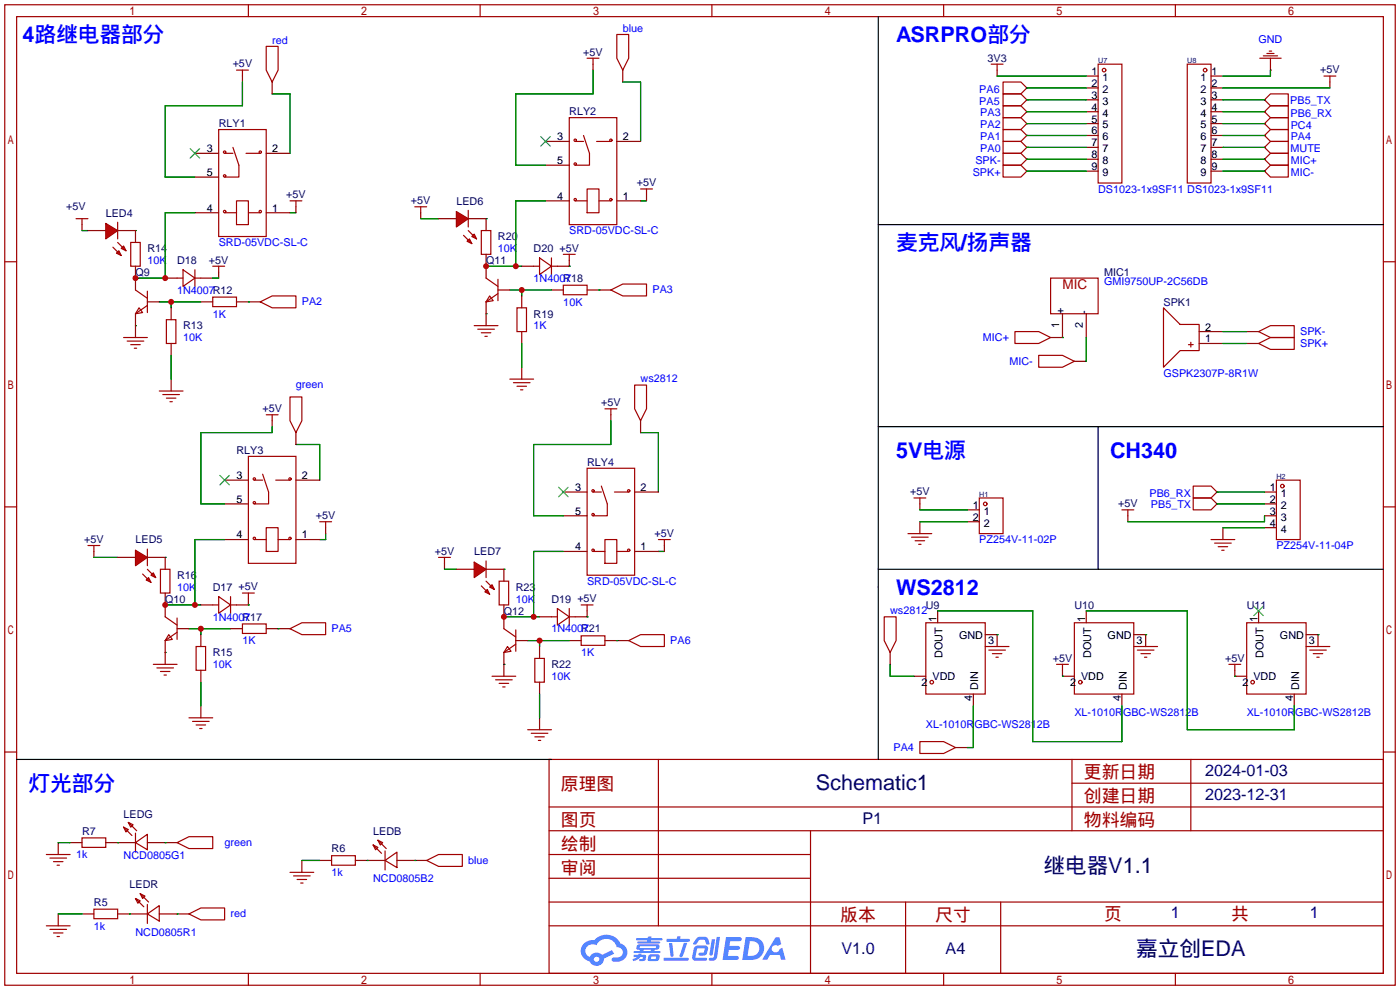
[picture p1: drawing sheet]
<svg xmlns="http://www.w3.org/2000/svg" width="299mm" height="212mm" viewBox="0 0 299 212" stroke-linecap="round" stroke-linejoin="round" font-family="sans-serif">
<g fill="none" stroke="#a10000" stroke-width=".25">
<path d="M1 1h297.2v209.6h-297.2zM3.6 3.6h292.1v204.4h-292.1zM53.1 1v2.6M102.6 1v2.6M152.1 1v2.6M201.7 1v2.6M251.2 1v2.6M1 55.9h2.6M295.7 55.9h2.5M1 108.3h2.6M295.7 108.3h2.5M1 160.7h2.6"/>
<path d="M117.3 162.3h178.4v45.7h-178.4zM117.3 177.5h178.4M117.3 172.5h178.4M140.7 162.3v35.6M173.2 177.5v30.5M229.1 162.3v15.2M229.1 167.4h66.6M254.5 162.3v15.2M295.7 160.7h2.5M117.3 182.6h55.9M117.3 197.9h178.4M117.3 192.8h178.4"/>
<path d="M117.3 187.7h55.9M193.5 192.8v15.2M213.9 192.8v15.2M53.1 208v2.6M102.6 208v2.6M152.1 208v2.6M201.7 208v2.6M251.2 208v2.6"/>
</g>
<g fill="#5487ff">
<path d="M155.2 200.3h2.6a.48 .48 0 0 1 .7 .4 .48 .48 0 0 1-.6 .4h-1.8l-.2 1.1h1.9a.43 .43 0 0 1 .4 .4 .43 .43 0 0 1-.5 .4h-1.9l-.2 1.3h1.7a.45 .45 0 0 1 .5 .2 .45 .45 0 0 1-.1 .6h-3.3z"/>
<path d="M165.7 200.3h.9l.4 1.5-.8 .3a.84 .84 0 0 0-1.2 .3 .84 .84 0 0 0 .4 1.1 .84 .84 0 0 0 1.1-.4l.1-.2 .6-.3 .7 2.5h-1l-.2-1h-2.1l-.6 1h-1.1z"/>
<path d="M152.1 200.8h.7l-.5 3.1a.36 .36 0 0 1-.3 .3 .36 .36 0 0 1-.4-.3z"/>
<path d="M153.2 200.2h.7l-.6 4.3a1.13 1.13 0 0 1-1.8 .6l.2-.4h.7l.2-.2z"/>
<path d="M148.9 200.6l.6-.4h1a.77 .77 0 0 1 .9 .5l.3 1-.2 .2h-.5l-.3-.9-.2-.2-1 .1-.7 1-.6-.1-.1-.2z"/>
<path d="M148.4 202.4l.6-.3h1.7a.81 .81 0 0 1 .7 .5 .81 .81 0 0 1-.2 .8 .81 .81 0 0 1-.9 .8h-.7a.32 .32 0 0 1-.3-.3 .32 .32 0 0 1 .4-.3h.7l.2-.9-1.6 .1-.4 1.8 2.2 .1a.32 .32 0 0 1 .3 .4 .32 .32 0 0 1-.4 .2h-2.2l-.5-.3-.1-.5z"/>
<path d="M141.9 204.7h5a.33 .33 0 0 1 .3 .3 .33 .33 0 0 1-.3 .3h-4.9l-.2-.1z"/>
<path d="M146.1 201.5h.8l-.7 2a.98 .98 0 0 1-.7 1.1l-.3-.3z"/>
<path d="M143 201.6h.7l.3 2.5a.34 .34 0 0 1-.3 .4 .34 .34 0 0 1-.4-.3z"/>
<path d="M142.5 200.7h2.1l.3-.6h.6l-.1 .6h1.7a.32 .32 0 0 1 .4 .3 .32 .32 0 0 1-.4 .3h-4.5l-.2-.2z"/>
<path d="M135.5 204.1h.9l.1-.3h.6v.3h.8a.82 .82 0 0 1-.5 1.3h-.8v-.4l.7-.1 .1-.3a.68 .68 0 0 0-1 .4l-1.1 .4-.1-.4 .9-.5h-.7z"/>
<path d="M136 200.5h2.4l.1-.3h.7v.3h2.2l.2 .3-.2 .2h-2.3v.2h1.8l.2 .3-.2 .1h-4.5l-.1-.4h2l.1-.2h-2.3l-.1-.2z"/>
<path d="M159.4 200.3l-.8 4.9h1.7a2.5 2.5 0 0 0 3-2.5 2.5 2.5 0 0 0-3.1-2.4zM160.3 201.1a1.61 1.61 0 0 1 2 1.5 1.61 1.61 0 0 1-1.8 1.7h-.7z"/>
<path d="M136.2 202a.55 .55 0 0 0-.2 .8 .55 .55 0 0 0 .7 .2l.1 .3h-1.3v.3l5.4 .1 .3-.2-.2-.2h-1.2l.2-.3a.7 .7 0 0 0 .8-.3 .7 .7 0 0 0 0-.8l-4.2-.1zM136.8 202.3l3.3-.1 .1 .1-.2 .3h-3.2zM137.5 203h1.7l-.2 .3h-1.4z"/>
<path d="M138.6 204.2a1.05 1.05 0 0 0 0 1.2 2.91 2.91 0 0 0 2.2-.2 .98 .98 0 0 0 0-1.2h-1.6zM139.2 204.5l.9-.1 .1 .4-.2 .2-.8-.1z"/>
<path d="M124.9 201.6a2.23 2.23 0 0 0-.7 2.3 2.23 2.23 0 0 0 1.8 1.6 1.58 1.58 0 0 0 1.8 .9 1.58 1.58 0 0 0 1.3-1.5l2.2-1.1-.5-.7-2.1 1a1.65 1.65 0 0 0-2.7 .4 1.45 1.45 0 0 1-.8-1.9 1.45 1.45 0 0 1 2-.7l.3 .1a2.3 2.3 0 0 1 2.3-1.3 2.3 2.3 0 0 1 2 1.7 1.12 1.12 0 0 1 1.3 1 1.12 1.12 0 0 1-1.1 1.2h-.7a.45 .45 0 0 0-.6 .4 .45 .45 0 0 0 .5 .5 2.21 2.21 0 0 0 2.2-.5 2.21 2.21 0 0 0 .5-2.3 2.13 2.13 0 0 0-1.3-1.1 3.3 3.3 0 0 0-5.6-.7l-1.1 .1zM127 205a.57 .57 0 0 1 1.1 0 .57 .57 0 0 1-1.1 0z"/>
</g>
<g fill="none" stroke="#a10000" stroke-width=".25">
<path d="M50.5 15h2.6M51.8 15v1.3M56.9 9.9h2.5v5.1l-1.2 2.5-1.3-2.5zM125.5 12.4h2.5M126.7 12.4v1.3M131.8 7.4h2.6v5l-1.3 2.6-1.3-2.6zM211.8 13.7h2.6M213.1 13.7v1.3M214.4 17.5h3.8l1.3 1.3-1.3 1.3h-3.8zM234.7 13.7h5.1v25.4h-5.1zM253.7 13.7h5.1v25.4h-5.1zM269.2 12.4h4.6"/>
<path d="M270 11.9h3M270.8 11.4h1.5M271.3 10.9h.5M271.5 12.4v2.6M283 16.3h2.5M284.2 16.3v1.2M46.7 27.7h10.2v22.8h-10.2zM48 32.8h1.8M49.8 31.5l1.3 3.8v2.5h-3.1M52.6 32.8h3M121.7 25.1h10.1v22.9h-10.1zM122.9 30.2h1.8"/>
<path d="M124.7 29l1.3 3.8v2.5h-3.1M127.5 30.2h3.1M214.4 32.8h3.8l1.3 1.2-1.3 1.3h-3.8zM214.4 35.3h3.8l1.3 1.3-1.3 1.2h-3.8zM214.4 20.1h3.8l1.3 1.2-1.3 1.3h-3.8zM214.4 22.6h3.8l1.3 1.3-1.3 1.2h-3.8zM214.4 25.1h3.8l1.3 1.3-1.3 1.3h-3.8zM214.4 27.7h3.8l1.3 1.3-1.3 1.2h-3.8zM214.4 30.2h3.8l1.3 1.3-1.3 1.3h-3.8zM270.3 23.9l1.2-1.3h3.8v2.5h-3.8zM270.3 21.3l1.2-1.2h3.8v2.5h-3.8zM270.3 26.4l1.2-1.3h3.8v2.6h-3.8z"/>
<path d="M271.5 32.8h3.8v2.5h-3.8l-1.2-1.3zM271.5 35.3h3.8v2.5h-3.8l-1.2-1.2zM271.5 27.7h3.8v2.5h-3.8l-1.2-1.2zM271.5 30.2h3.8v2.6h-3.8l-1.2-1.3zM16.3 46.7h2.5M17.5 46.7v1.3M27.9 51.8h2.1v5.1h-2.1zM45.5 56.9h2.5M46.7 56.9v1.3M48 45.5h2.5M50.5 42.9h2.6v5.1h-2.6zM53.1 45.5h2.5"/>
<path d="M62 42.9h2.5M63.2 42.9v1.3M88.6 44.2h2.6M89.9 44.2v1.3M102.9 49.3h2v5.1h-2zM103.9 59.4l2.5 1.8M106.4 59.7v4.6M120.4 54.4h2.5M121.7 54.4v1.2M122.9 42.9h2.6M125.5 40.4h2.5v5.1h-2.5zM128 42.9h2.6"/>
<path d="M136.9 40.4h2.5M138.2 40.4v1.3M224.5 59.4h10.2v7.7h-10.2zM26.4 72.1h5.1M27.2 72.9h3.5M27.9 73.7h2.1M28.7 74.4h.5M29 62l2.5 1.8M29.7 65.8l.8 1-1.5 .3zM31.5 62.2v4.6M31.5 65.3l-2.5 1.8M35.6 68.3h2v5.1h-2z"/>
<path d="M45.5 63.5h5v2h-5zM55.6 64.5l2.6-1.3h5v2.6h-5zM101.3 69.6h5.1M102.1 70.4h3.6M102.9 71.1h2M103.6 71.9h.5M104.6 63.2l.8 1.1-1.5 .2zM106.4 62.7l-2.5 1.8M110.5 65.8h2v5.1h-2zM120.4 61h5.1v2h-5.1zM130.6 62l2.5-1.3h5.1v2.5h-5.1zM216.9 70.9h5.1l2.5 1.2-2.5 1.3h-5.1z"/>
<path d="M222 75.9h5.1l2.5 1.3-2.5 1.3h-5.1zM248.7 65.8l3.5 3.5h4.1v5.6h-4.1l-3.5 3.6zM254 73.7h1M254.5 73.2v1M269 70.9l2.5-1.3h5.1v2.5h-5.1zM269 73.4l2.5-1.3h5.1v2.6h-5.1zM34 83.6h5.1M34.8 84.3h3.6M35.6 85.1h2M36.3 85.9h.5M53.1 97.5h10.1v22.9h-10.1zM56.9 88.6h2.5"/>
<path d="M58.2 88.6v1.3M62 84.8h2.5v5.1l-1.3 2.6-1.2-2.6zM109 81h5M109.7 81.8h3.6M110.5 82.5h2M111.3 83.3h.5M129.3 87.4h2.5M130.6 87.4v1.2M135.6 82.3h2.6v5.1l-1.3 2.5-1.3-2.5zM18.8 116.6h2.5M20.1 116.6v1.3M31.5 117.3v3.6"/>
<path d="M54.4 115.3h2.5M54.4 102.6h1.7M56.1 101.3l1.3 3.9v2.5h-3M56.9 112.8h2.5v5.1h-2.5zM58.9 102.6h3.1M59.4 115.3h2.6M68.3 111.5h2.6M69.6 111.5v1.3M93.7 119.1h2.6M95 119.1v1.3M125.5 100.1h10.1v22.8h-10.1zM126.7 117.9h2.6"/>
<path d="M126.7 105.2h1.8M128.5 103.9l1.3 3.8v2.5h-3.1M129.3 115.3h2.5v5.1h-2.5zM131.3 105.2h3.1M131.8 117.9h2.6M140.7 115.3h2.6M142 115.3v1.3M194.1 114h5M194.8 114.8h3.6M195.3 106.4h2.6M195.6 115.6h2M196.3 116.3h.5"/>
<path d="M196.6 106.4v1.3M209.3 106.4h5.1v7.6h-5.1zM239.8 109h2.5M241 109v1.2M255 103.9h3.8l1.3 1.3-1.3 1.2h-3.8zM255 106.4h3.8l1.3 1.3-1.3 1.3h-3.8zM258.8 115.3h5.1M259.6 116.1h3.5M260.3 116.8h2.1M261.1 117.6h.5M272.8 102.6h5.1v12.7h-5.1zM34.3 121.7h2v5h-2z"/>
<path d="M35.3 131.8l2.5 1.8M36.1 135.6l.7 1.1-1.5 .2zM37.8 135.1l-2.5 1.8M37.8 132.1v4.6M41.9 138.2h2v5.1h-2zM51.8 133.4h5.1v2h-5.1zM51.8 126.7h2.6M53.1 126.7v1.3M62 134.4l2.5-1.3h5.1v2.5h-5.1zM106.7 124.2h2v5.1h-2zM107.7 134.4l2.5 1.7M108.5 138.2l.7 1-1.5 .2z"/>
<path d="M110.2 137.7l-2.5 1.7M110.2 134.6v4.6M124.2 135.9h5.1v2h-5.1zM124.2 129.3h2.5M125.5 129.3v1.3M134.4 136.9l2.5-1.3h5.1v2.6h-5.1zM189 131.8h2.5v5.1l-1.3 2.5-1.2-2.5zM197.9 133.1h12.7v15.2h-12.7zM210.6 138.2h5M211.3 138.9h3.6M212.1 139.7h2M229.6 133.1h12.7v15.2h-12.7z"/>
<path d="M242.3 138.2h5.1M243.1 138.9h3.5M243.8 139.7h2.1M266.4 133.1h12.7v15.2h-12.7zM279.1 138.2h5.1M279.9 138.9h3.6M280.7 139.7h2M32.8 142h5M33.5 142.7h3.6M34.3 143.5h2M35.1 144.3h.5M40.4 153.4h5.1"/>
<path d="M41.1 154.2h3.6M41.9 154.9h2M42.7 155.7h.5M105.2 144.5h5M105.9 145.3h3.6M106.7 146.1h2M107.4 146.8h.5M112.8 156h5.1M113.5 156.7h3.6M114.3 140.7h2v5.1h-2zM114.3 157.5h2M115.1 158.2h.5"/>
<path d="M196.6 158.5h5.1l2.5 1.3-2.5 1.2h-5.1zM212.9 140.5h.5M225.8 142h2.5M227.1 142v1.3M244.6 140.5h.5M262.6 142h2.6M263.9 142v1.3M281.4 140.5h.5M17.5 179.1h5.1v2h-5.1zM26.4 176.8l1 .5-.5 .5zM26.4 176.8l1.8 1.8M27.4 175.8l1 .5-.5 .5z"/>
<path d="M27.4 175.8l1.8 1.7M29 178.1v4M80.8 179.6l1 .5-.5 .5zM80.8 179.6l1.7 1.8M9.9 197.9h5.1M9.9 182.6h5.1M10.7 198.6h3.5M10.7 183.4h3.5M11.4 199.4h2.1M11.4 184.2h2.1M12.2 184.9h.5M20.1 194.3h5v2h-5z"/>
<path d="M29 192l1 .5-.5 .5zM29 180.1l2.5-1.8v3.3zM29 192l1.7 1.8M30 191l1 .5-.5 .5zM30 191l1.7 1.8M31.5 195.3l2.5-1.8v3.4zM31.5 193.3v4.1M37.8 180.1l2.6-1.3h5.1v2.6h-5.1zM40.4 195.3l2.5-1.2h5.1v2.5h-5.1zM62 186.4h5.1M62.7 187.2h3.6M63.5 188h2"/>
<path d="M64.3 188.7h.5M70.9 182.9h5v2h-5zM79.8 180.6l1 .5-.5 .5zM79.8 180.6l1.7 1.8M82.3 183.9l2.5-1.8v3.3zM82.3 181.9v4M91.2 183.9l2.5-1.3h5.1v2.6h-5.1zM12.2 200.2h.5"/>
<circle cx="236" cy="15" r=".38"/>
<circle cx="257.6" cy="15" r=".38"/>
<circle cx="48" cy="37.6" r=".25"/>
<circle cx="48" cy="32.5" r=".25"/>
<circle cx="55.6" cy="32.5" r=".25"/>
<circle cx="122.9" cy="30" r=".25"/>
<circle cx="122.9" cy="35.1" r=".25"/>
<circle cx="130.6" cy="30" r=".25"/>
<circle cx="48" cy="45.2" r=".25"/>
<circle cx="55.6" cy="45.2" r=".25"/>
<circle cx="122.9" cy="42.7" r=".25"/>
<circle cx="130.6" cy="42.7" r=".25"/>
<circle cx="54.4" cy="107.4" r=".25"/>
<circle cx="54.4" cy="102.4" r=".25"/>
<circle cx="54.4" cy="115.1" r=".25"/>
<circle cx="62" cy="102.4" r=".25"/>
<circle cx="62" cy="115.1" r=".25"/>
<circle cx="126.7" cy="104.9" r=".25"/>
<circle cx="126.7" cy="117.6" r=".25"/>
<circle cx="126.7" cy="110" r=".25"/>
<circle cx="134.4" cy="104.9" r=".25"/>
<circle cx="134.4" cy="117.6" r=".25"/>
<circle cx="210.6" cy="107.7" r=".38"/>
<circle cx="274.1" cy="103.9" r=".38"/>
<circle cx="199.1" cy="145.8" r=".38"/>
<circle cx="230.9" cy="145.8" r=".38"/>
<circle cx="267.7" cy="145.8" r=".38"/>
</g>
<g fill="none" stroke="#870000" stroke-width=".25">
<path d="M51.8 16.3v1.2M58.2 17.5v2.6M126.7 13.7v1.3M133.1 15v2.5M213.1 15v1.3M219.5 18.8h.1M232.2 16.3h2.5M232.2 18.8h2.5M258.8 16.3h2.6M258.8 18.8h2.6M271.5 15h.1M284.2 17.5v1.3"/>
<path d="M41.7 32.8h5M41.7 37.8h5M56.9 32.8h5.1M116.6 30.2h5.1M116.6 35.3h5.1M131.8 30.2h5.1M219.5 34h.1M219.5 36.6h.1M219.5 21.3h.1M219.5 23.9h.1M219.5 26.4h.1M219.5 29h.1"/>
<path d="M219.5 31.5h.1M232.2 21.3h2.5M232.2 23.9h2.5M232.2 26.4h2.5M232.2 29h2.5M232.2 31.5h2.5M232.2 34h2.5M232.2 36.6h2.5M258.8 21.3h2.6M258.8 23.9h2.6M258.8 26.4h2.6M258.8 29h2.6"/>
<path d="M258.8 31.5h2.6M258.8 34h2.6M258.8 36.6h2.6M270.3 34h.1M270.3 36.6h.1M270.3 23.9h.1M270.3 21.3h.1M270.3 26.4h.1M270.3 29h.1M270.3 31.5h.1M17.5 48v1.3M29 49.3v2.5"/>
<path d="M29 56.9v5.1M41.7 45.5h5M46.7 58.2v1.2M56.9 45.5h5.1M63.2 44.2v1.3M89.9 45.5v1.2M103.9 46.7v2.6M103.9 54.4v5M116.6 42.9h5.1M121.7 55.6v1.3M131.8 42.9h5.1M138.2 41.7v1.2"/>
<path d="M29 67.1v5M31.5 64.5h2.5M36.6 65.8v2.5M36.6 73.4v2.5M42.9 64.5h2.6M50.5 64.5h5.1M103.9 64.5v5.1M106.4 62h2.6M111.5 63.2v2.6M111.5 70.9v2.5M111.5 78.5v2.5M117.9 62h2.5"/>
<path d="M125.5 62h5.1M227.1 67.1v5h-2.6M229.6 77.2h2.6M232.2 67.1v5M256.3 73.4h5.1M256.3 70.9h5.1M266.4 73.4h2.6M266.4 70.9h2.6M36.6 81v2.6M58.2 89.9v1.3M63.2 92.5v2.5M130.6 88.6v1.3"/>
<path d="M136.9 89.9v2.6M20.1 117.9v1.2M35.3 119.1v2.6M48 115.3h5.1M48 102.6h5.1M48 107.7h5.1M63.2 115.3h5.1M63.2 102.6h5.1M69.6 112.8v1.2M120.4 105.2h5.1M120.4 110.2h5.1M120.4 117.9h5.1"/>
<path d="M135.6 105.2h5.1M135.6 117.9h5.1M142 116.6v1.3M196.6 107.7v1.3M196.6 111.5v2.5M206.8 109h2.5M206.8 111.5h2.5M241 110.2v1.3M260.1 105.2h.1M260.1 107.7h.1M261.4 112.8v2.5M270.3 107.7h2.5"/>
<path d="M270.3 105.2h2.5M270.3 110.2h2.5M270.3 112.8h2.5M35.3 126.7v5.1M35.3 136.9v5.1M37.8 134.4h2.6M42.9 135.6v2.6M49.3 134.4h2.5M53.1 128v1.3M56.9 134.4h5.1M95 120.4v1.3M107.7 121.7v2.5"/>
<path d="M107.7 129.3v5.1M107.7 139.4v5.1M110.2 136.9h2.6M115.3 138.2v2.5M121.7 136.9h2.5M125.5 130.6v1.2M129.3 136.9h5.1M190.2 139.4v2.6M200.4 130.6v2.5M210.6 135.6h2.5v2.6M232.2 130.6v2.5M242.3 135.6h2.6v2.6"/>
<path d="M269 130.6v2.5M279.1 135.6h2.6v2.6M42.9 143.3v2.5M42.9 150.9v2.5M115.3 145.8v2.5M115.3 153.4v2.6M195.3 144.5h2.6M204.2 159.8h2.6M208 148.3v2.6M227.1 143.3v1.2h2.5M239.8 148.3v2.6M263.9 143.3v1.2h2.5"/>
<path d="M276.6 148.3v2.6M12.4 180.1v2.5M12.4 195.3v2.6M15 180.1h2.5M17.5 195.3h2.6M22.6 180.1h6.4M25.1 195.3h6.4M31.5 180.1h6.3M34 195.3h6.4M64.5 183.9v2.5M68.3 183.9h2.6M75.9 183.9h6.4"/>
<path d="M84.8 183.9h6.4"/>
</g>
<g fill="none" stroke="#008700" stroke-width=".25">
<path d="M51.8 17.5v5.1h-16.5v15.2h6.4M126.7 15v5.1h-16.5v15.2h6.4M133.1 17.5h3.8v12.7M213.1 16.3h19.1M219.5 18.8h12.7M261.4 18.8h22.8M271.5 15v1.3h-10.1M58.2 20.1h3.8v12.7M219.5 31.5h12.7M219.5 29h12.7M219.5 26.4h12.7M219.5 23.9h12.7"/>
<path d="M219.5 34h12.7M219.5 36.6h12.7M219.5 21.3h12.7M261.4 31.5h8.9M261.4 29h8.9M261.4 26.4h8.9M261.4 23.9h8.9M261.4 34h8.9M261.4 36.6h8.9M261.4 21.3h8.9M17.5 49.3h1.3M41.7 45.5h-6.4v13.9h-6.3"/>
<path d="M62 45.5h1.2M89.9 46.7h3.8M103.9 56.9h7.6M116.6 42.9h-6.4v14M136.9 42.9h1.3M29 69.6h.1M34 64.5h8.9M36.6 64.5v1.3M36.6 75.9v5.1M53.1 64.5h.1M103.9 67.1h.1M109 62h8.9"/>
<path d="M111.5 62v1.2M111.5 73.4v5.1M128 62h.1M227.1 72.1h.1M232.2 72.1v5.1M261.4 70.9h5M261.4 73.4h5M58.2 91.2v1.3h-15.3v15.2h5.1M63.2 95h5.1v7.6M130.6 89.9v5.1h-16.6v15.2h6.4M136.9 92.5h3.8v12.7M20.1 119.1h5"/>
<path d="M35.3 119.1h.1M48 115.3h-6.3v14M69.6 114v1.3h-1.3M120.4 117.9h-6.4v13.9M140.7 117.9h1.3M196.6 109h10.2M196.6 111.5h10.2M260.1 107.7h10.2M260.1 105.2h10.2M261.4 112.8h8.9M270.3 110.2v1.3h-29.3M35.3 139.4h.1"/>
<path d="M35.3 129.3h7.6M40.4 134.4h8.9M42.9 134.4v1.2M59.4 134.4h.1M95 121.7h2.5M107.7 131.8h7.6M112.8 136.9h8.9M115.3 136.9v1.3M131.8 136.9h.1M200.4 130.6h20.3v27.9h19.1v-7.6M213.1 135.6h.1M232.2 130.6h21.5v25.4h22.9v-5.1"/>
<path d="M244.9 135.6h.1M281.7 135.6h.1M42.9 145.8v5.1M107.7 142h.1M115.3 148.3v5.1M190.2 142v2.5h5.1M208 150.9v8.9h-1.2M227.1 144.5h.1M263.9 144.5h.1M12.4 195.3h5.1M12.4 180.1h2.6M25.1 180.1h.1"/>
<path d="M27.7 195.3h.1M35.3 180.1h.1M37.8 195.3h.1M64.5 183.9h3.8M78.5 183.9h.1M88.6 183.9h.1"/>
</g>
<path d="M40.6 31.8l2.1 2M42.7 31.8l-2.1 2M115.6 29.2l2 2M117.6 29.2l-2 2M47 101.6l2 2M49 101.6l-2 2M119.4 104.1l2 2.1M121.4 104.1l-2 2.1M268 129.5l2 2.1M270 129.5l-2 2.1" fill="none" stroke="#3c3" stroke-width=".25"/>
<path d="M187.7 3.6v44.4h108M187.7 48v43.2h108M187.7 91.2v71.1M234.7 91.2v30.5M187.7 121.7h108M3.6 162.3h114.3" fill="none" stroke="#000" stroke-width=".25"/>
<g fill="#f00" stroke="#a10000" stroke-width=".25">
<path d="M29 117.6l2.5 1.5-2.5 1.8z"/>
<path d="M31.2 124l.5-.6 .6 1.1z"/>
<path d="M32.8 122.4l.5 1-1-.5z"/>
</g>
<path d="M103.9 119.9v3.5M30.5 122.7l1 1M31.5 121.7l1 1" fill="none" stroke="#a10000" stroke-width=".25"/>
<path d="M25.1 119.1h3.9M31.5 119.1h3.8" fill="none" stroke="#870000" stroke-width=".25"/>
<path d="M107.7 121.7h.1" fill="none" stroke="#008700" stroke-width=".25"/>
<g fill="#f00" stroke="#a10000" stroke-width=".25">
<path d="M101.3 120.1l2.6 1.6-2.6 1.7z"/>
<path d="M103.6 126.5l.5-.5 .5 1z"/>
<path d="M105.2 125l.5 1-1.1-.5z"/>
</g>
<path d="M100.1 45v3.5M102.9 125.2l1 1M103.9 124.2l1 1" fill="none" stroke="#a10000" stroke-width=".25"/>
<path d="M97.5 121.7h3.8M103.9 121.7h3.8" fill="none" stroke="#870000" stroke-width=".25"/>
<path d="M103.9 46.7h.1" fill="none" stroke="#008700" stroke-width=".25"/>
<g fill="#f00" stroke="#a10000" stroke-width=".25">
<path d="M97.5 45.2l2.6 1.5-2.6 1.8z"/>
<path d="M99.8 51.6l.5-.5 .5 1z"/>
<path d="M100.8 50.5l.5-.5 .6 1.1z"/>
</g>
<path d="M25.1 47.5v3.6M99.1 50.3l1 1M100.1 49.3l1 1" fill="none" stroke="#a10000" stroke-width=".25"/>
<path d="M93.7 46.7h3.8M100.1 46.7h3.8" fill="none" stroke="#870000" stroke-width=".25"/>
<path d="M29 49.3h.1" fill="none" stroke="#008700" stroke-width=".25"/>
<g fill="#f00" stroke="#a10000" stroke-width=".25">
<path d="M22.6 47.8l2.5 1.5-2.5 1.8z"/>
<path d="M24.9 54.1l.5-.5 .5 1z"/>
<path d="M26.4 52.6l.5 1-1-.5z"/>
</g>
<g fill="none" stroke="#a10000" stroke-width=".25">
<path d="M24.1 52.8l1 1M25.1 51.8l1.1 1M37.8 59.4h1.3M39.1 57.7l2.6 1.7-2.6 1.8zM41.7 59.4h1.2M41.7 57.7v3.5M114 56.9h1.3M115.3 55.1l2.6 1.8-2.6 1.8zM117.9 56.9h1.2M117.9 55.1v3.6M45.5 129.3h1.2M46.7 127.5l2.6 1.8-2.6 1.8z"/>
<path d="M49.3 129.3h1.2M49.3 127.5v3.6M117.9 131.8h1.2M119.1 130l2.6 1.8-2.6 1.8zM121.7 131.8h1.2M121.7 130v3.6"/>
</g>
<path d="M18.8 49.3h3.8M25.1 49.3h3.9M35.3 59.4h2.5M42.9 59.4h2.6M111.5 56.9h2.5M119.1 56.9h2.6M42.9 129.3h2.6M50.5 129.3h2.6M115.3 131.8h2.6M122.9 131.8h2.6" fill="none" stroke="#870000" stroke-width=".25"/>
<path d="M45.5 59.4h1.2M121.7 56.9h.1M53.1 129.3h.1M125.5 131.8h.1" fill="none" stroke="#008700" stroke-width=".25"/>
<g fill="#c00">
<circle cx="36.6" cy="64.5" r=".63"/>
<circle cx="35.3" cy="59.4" r=".63"/>
<circle cx="29" cy="59.4" r=".63"/>
<circle cx="42.9" cy="134.4" r=".63"/>
<circle cx="41.7" cy="129.3" r=".63"/>
<circle cx="35.3" cy="129.3" r=".63"/>
<circle cx="111.5" cy="62" r=".63"/>
<circle cx="110.2" cy="56.9" r=".63"/>
<circle cx="103.9" cy="56.9" r=".63"/>
<circle cx="115.3" cy="136.9" r=".63"/>
<circle cx="114" cy="131.8" r=".63"/>
<circle cx="107.7" cy="131.8" r=".63"/>
</g>
<g font-size="4.6" fill="#00f">
<text x="4.8" y="9">4路继电器部分</text>
<text x="191.5" y="9">ASRPRO部分</text>
<text x="191.5" y="53.4">麦克风/扬声器</text>
<text x="191.5" y="97.9">5V电源</text>
<text x="237.2" y="97.9">CH340</text>
<text x="191.5" y="127.1">WS2812</text>
<text x="6.1" y="169">灯光部分</text>
</g>
<g font-size="4.6" fill="#000080">
<text x="174.4" y="168.8">Schematic1</text>
<text x="223" y="186.6">继电器V1.1</text>
<text x="242.8" y="204.3">嘉立创EDA</text>
</g>
<g font-size="3.8" fill="#a00000">
<text x="231.6" y="166.4">更新日期</text>
<text x="119.9" y="168.9">原理图</text>
<text x="231.6" y="171.5">创建日期</text>
<text x="119.9" y="176.5">图页</text>
<text x="231.6" y="176.5">物料编码</text>
<text x="119.9" y="181.6">绘制</text>
<text x="119.9" y="186.7">审阅</text>
<text x="179.6" y="196.9">版本</text>
<text x="199.9" y="196.9">尺寸</text>
<text x="236" y="196.6">页</text>
<text x="263.1" y="196.6">共</text>
</g>
<g font-size="3.5" fill="#000080">
<text x="257.6" y="165.9">2024-01-03</text>
<text x="257.6" y="171">2023-12-31</text>
<text x="184.3" y="176">P1</text>
<text x="250.2" y="196.1">1</text>
<text x="280" y="196.1">1</text>
<text x="179.8" y="204">V1.0</text>
<text x="202.1" y="204">A4</text>
</g>
<text font-size="2.9" fill="#a00000" x="227.1" y="61.8">MIC</text>
<g font-size="2.3" fill="#00f">
<text x="58.2" y="9.3">red</text>
<text x="133.1" y="6.8">blue</text>
<text x="268.9" y="9.2">GND</text>
<text x="209.3" y="22.4">PA5</text>
<text x="209.3" y="19.8">PA6</text>
<text x="275.8" y="22.3">PB5_TX</text>
<text x="209.5" y="24.9">PA3</text>
<text x="209.5" y="27.4">PA2</text>
<text x="209.5" y="29.9">PA1</text>
<text x="275.8" y="24.9">PB6_RX</text>
<text x="275.8" y="27.5">PC4</text>
<text x="208.5" y="35">SPK-</text>
<text x="209.5" y="32.5">PA0</text>
<text x="275.8" y="32.5">MUTE</text>
<text x="275.8" y="35">MIC+</text>
<text x="275.8" y="30">PA4</text>
<text x="207.9" y="37.5">SPK+</text>
<text x="234.7" y="41.2">DS1023-1x9SF11 DS1023-1x9SF11</text>
<text x="275.8" y="37.5">MIC-</text>
<text x="46.7" y="52.6">SRD-05VDC-SL-C</text>
<text x="106.4" y="53.9">10K</text>
<text x="121.7" y="50.1">SRD-05VDC-SL-C</text>
<text x="31.5" y="56.4">10K</text>
<text x="37.8" y="62.8">1N4007R12</text>
<text x="64.5" y="65.2">PA2</text>
<text x="114" y="60.2">1N4007</text>
<text x="120.4" y="65.3">10K</text>
<text x="139.4" y="62.7">PA3</text>
<text x="236" y="61">GMI9750UP-2C56DB</text>
<text x="45.5" y="67.9">1K</text>
<text x="114" y="70.4">1K</text>
<text x="277.9" y="71.6">SPK-</text>
<text x="39.1" y="72.9">10K</text>
<text x="210.1" y="72.8">MIC+</text>
<text x="215.7" y="77.9">MIC-</text>
<text x="277.9" y="74.1">SPK+</text>
<text x="63.2" y="83">green</text>
<text x="136.9" y="81.7">ws2812</text>
<text x="248.7" y="80.6">GSPK2307P-8R1W</text>
<text x="245.7" y="106.2">PB6_RX</text>
<text x="246" y="108.7">PB5_TX</text>
<text x="209.3" y="116.1">PZ254V-11-02P</text>
<text x="272.8" y="117.4">PZ254V-11-04P</text>
<text x="125.5" y="125">SRD-05VDC-SL-C</text>
<text x="37.8" y="126.3">10K</text>
<text x="110.2" y="128.8">10K</text>
<text x="190.2" y="131.2">ws2812</text>
<text x="45.5" y="132.6">1N4007</text>
<text x="51.8" y="137.7">1K</text>
<text x="70.9" y="135.1">PA5</text>
<text x="117.9" y="135.2">1N4007</text>
<text x="143.3" y="137.6">PA6</text>
<text x="45.5" y="142.8">10K</text>
<text x="124.2" y="140.3">1K</text>
<text x="117.9" y="145.3">10K</text>
<text x="197.9" y="155.5">XL-1010RGBC-WS2812B</text>
<text x="229.6" y="153">XL-1010RGBC-WS2812B</text>
<text x="266.4" y="153">XL-1010RGBC-WS2812B</text>
<text x="191" y="160.5">PA4</text>
<text x="16.3" y="183.4">1k</text>
<text x="26.4" y="183.7">NCD0805G1</text>
<text x="48" y="180.8">green</text>
<text x="100.1" y="184.6">blue</text>
<text x="70.9" y="187.2">1k</text>
<text x="79.8" y="188.5">NCD0805B2</text>
<text x="49.3" y="196">red</text>
<text x="20.1" y="198.7">1k</text>
<text x="29" y="199.9">NCD0805R1</text>
</g>
<g font-size="2.3" fill="#000080">
<text x="124.7" y="11.9">+5V</text>
<text x="49.7" y="14.4">+5V</text>
<text x="211.1" y="13.3">3V3</text>
<text x="282.1" y="15.7">+5V</text>
<text x="46.7" y="27.2">RLY1</text>
<text x="121.7" y="24.7">RLY2</text>
<text x="136.1" y="39.8">+5V</text>
<text x="14.2" y="44.9">+5V</text>
<text x="22.6" y="46.3">LED4</text>
<text x="61.2" y="42.3">+5V</text>
<text x="87.8" y="43.6">+5V</text>
<text x="97.5" y="43.7">LED6</text>
<text x="31.5" y="53.9">R14</text>
<text x="106.4" y="51.4">R20</text>
<text x="114" y="53.9">D20 +5V</text>
<text x="29" y="59">Q9</text>
<text x="37.8" y="56.4">D18</text>
<text x="44.7" y="56.3">+5V</text>
<text x="103.9" y="56.4">Q11</text>
<text x="236" y="59">MIC1</text>
<text x="120.4" y="60.2">R18</text>
<text x="248.7" y="65.3">SPK1</text>
<text x="39.1" y="70.4">R13</text>
<text x="114" y="67.9">R19</text>
<text x="56.1" y="88.1">+5V</text>
<text x="128.5" y="86.8">+5V</text>
<text x="50.5" y="97.1">RLY3</text>
<text x="125.5" y="99.6">RLY4</text>
<text x="194.5" y="105.8">+5V</text>
<text x="67.5" y="110.9">+5V</text>
<text x="239" y="108.4">+5V</text>
<text x="18" y="116">+5V</text>
<text x="29" y="116.1">LED5</text>
<text x="92.9" y="118.5">+5V</text>
<text x="101.3" y="118.7">LED7</text>
<text x="139.9" y="114.7">+5V</text>
<text x="37.8" y="123.7">R16</text>
<text x="35.3" y="128.8">Q10</text>
<text x="45.5" y="126.3">D17 +5V</text>
<text x="107.7" y="131.4">Q12</text>
<text x="110.2" y="126.3">R23</text>
<text x="117.9" y="128.8">D19 +5V</text>
<text x="197.9" y="130.1">U9</text>
<text x="229.6" y="130.1">U10</text>
<text x="266.4" y="130.1">U11</text>
<text x="51.8" y="132.6">R17</text>
<text x="124.2" y="135.2">R21</text>
<text x="45.5" y="140.3">R15</text>
<text x="117.9" y="142.8">R22</text>
<text x="225" y="141.4">+5V</text>
<text x="261.8" y="141.4">+5V</text>
<text x="17.5" y="178.4">R7</text>
<text x="26.4" y="174.8">LEDG</text>
<text x="79.8" y="178.4">LEDB</text>
<text x="70.9" y="182.2">R6</text>
<text x="27.7" y="189.8">LEDR</text>
<text x="20.1" y="193.6">R5</text>
</g>
<g font-size="2.3">
<text x="233.3" y="16">1</text>
<text x="235.6" y="17.3">1</text>
<text x="256.6" y="17.3">1</text>
<text x="259" y="16">1</text>
<text x="233.3" y="18.6">2</text>
<text x="233.3" y="21.1">3</text>
<text x="233.3" y="23.6">4</text>
<text x="235.6" y="19.8">2</text>
<text x="235.6" y="22.4">3</text>
<text x="256.6" y="19.8">2</text>
<text x="256.6" y="22.4">3</text>
<text x="259" y="18.6">2</text>
<text x="259" y="21.1">3</text>
<text x="259" y="23.6">4</text>
<text x="119.1" y="30">3</text>
<text x="133.1" y="30">2</text>
<text x="233.3" y="26.2">5</text>
<text x="233.3" y="28.7">6</text>
<text x="235.6" y="24.9">4</text>
<text x="235.6" y="27.5">5</text>
<text x="235.6" y="30">6</text>
<text x="256.6" y="24.9">4</text>
<text x="256.6" y="27.5">5</text>
<text x="256.6" y="30">6</text>
<text x="259" y="26.2">5</text>
<text x="259" y="28.7">6</text>
<text x="44.2" y="32.5">3</text>
<text x="58.2" y="32.5">2</text>
<text x="119.1" y="35.1">5</text>
<text x="233.3" y="31.3">7</text>
<text x="233.3" y="33.8">8</text>
<text x="235.6" y="32.5">7</text>
<text x="235.6" y="35.1">8</text>
<text x="256.6" y="32.5">7</text>
<text x="256.6" y="35.1">8</text>
<text x="259" y="31.3">7</text>
<text x="259" y="33.8">8</text>
<text x="44.2" y="37.6">5</text>
<text x="233.3" y="36.3">9</text>
<text x="235.6" y="37.6">9</text>
<text x="256.6" y="37.6">9</text>
<text x="259" y="36.3">9</text>
<text x="44.2" y="45.2">4</text>
<text x="58.2" y="45.2">1</text>
<text x="119.1" y="42.7">4</text>
<text x="133.1" y="42.7">1</text>
<text x="226.4" y="70.1" transform="rotate(-90 226.4 70.1)">1</text>
<text x="227.4" y="67" transform="rotate(-90 227.4 67)">+</text>
<text x="231.4" y="70.1" transform="rotate(-90 231.4 70.1)">2</text>
<text x="232.5" y="67" transform="rotate(-90 232.5 67)">-</text>
<text x="257.6" y="70.6">2</text>
<text x="257.6" y="73.2">1</text>
<text x="50.5" y="102.4">3</text>
<text x="50.5" y="107.5">5</text>
<text x="64.5" y="102.4">2</text>
<text x="122.9" y="104.9">3</text>
<text x="136.9" y="104.9">2</text>
<text x="271.4" y="104.9">1</text>
<text x="271.4" y="107.5">2</text>
<text x="273.7" y="106.2">1</text>
<text x="122.9" y="110">5</text>
<text x="207.9" y="108.7">1</text>
<text x="207.9" y="111.3">2</text>
<text x="210.2" y="110">1</text>
<text x="210.2" y="112.5">2</text>
<text x="271.4" y="110">3</text>
<text x="271.4" y="112.5">4</text>
<text x="273.7" y="108.7">2</text>
<text x="273.7" y="111.3">3</text>
<text x="273.7" y="113.8">4</text>
<text x="50.5" y="115.1">4</text>
<text x="64.5" y="115.1">1</text>
<text x="122.9" y="117.6">4</text>
<text x="136.9" y="117.6">1</text>
<text x="200.2" y="133" transform="rotate(-90 200.2 133)">1</text>
<text x="205" y="136.5">GND</text>
<text x="211.2" y="137.7">3</text>
<text x="231.9" y="133" transform="rotate(-90 231.9 133)">1</text>
<text x="236.7" y="136.5">GND</text>
<text x="242.9" y="137.7">3</text>
<text x="268.8" y="133" transform="rotate(-90 268.8 133)">1</text>
<text x="273.6" y="136.5">GND</text>
<text x="279.8" y="137.7">3</text>
<text x="201.4" y="140.6" transform="rotate(-90 201.4 140.6)">DOUT</text>
<text x="233.2" y="140.6" transform="rotate(-90 233.2 140.6)">DOUT</text>
<text x="270" y="140.6" transform="rotate(-90 270 140.6)">DOUT</text>
<text x="196.9" y="146.6">2</text>
<text x="199.3" y="145.4">VDD</text>
<text x="207.8" y="149.7" transform="rotate(-90 207.8 149.7)">4</text>
<text x="209.1" y="147.4" transform="rotate(-90 209.1 147.4)">DIN</text>
<text x="228.7" y="146.6">2</text>
<text x="231" y="145.4">VDD</text>
<text x="239.5" y="149.7" transform="rotate(-90 239.5 149.7)">4</text>
<text x="240.8" y="147.4" transform="rotate(-90 240.8 147.4)">DIN</text>
<text x="265.5" y="146.6">2</text>
<text x="267.9" y="145.4">VDD</text>
<text x="276.4" y="149.7" transform="rotate(-90 276.4 149.7)">4</text>
<text x="277.6" y="147.4" transform="rotate(-90 277.6 147.4)">DIN</text>
</g>
<g font-size="1.6" fill="#000080">
<text x="234.7" y="13.4">U7</text>
<text x="253.7" y="13.4">U8</text>
<text x="209.3" y="106.1">H1</text>
<text x="272.8" y="102.3">H2</text>
</g>
</svg>
